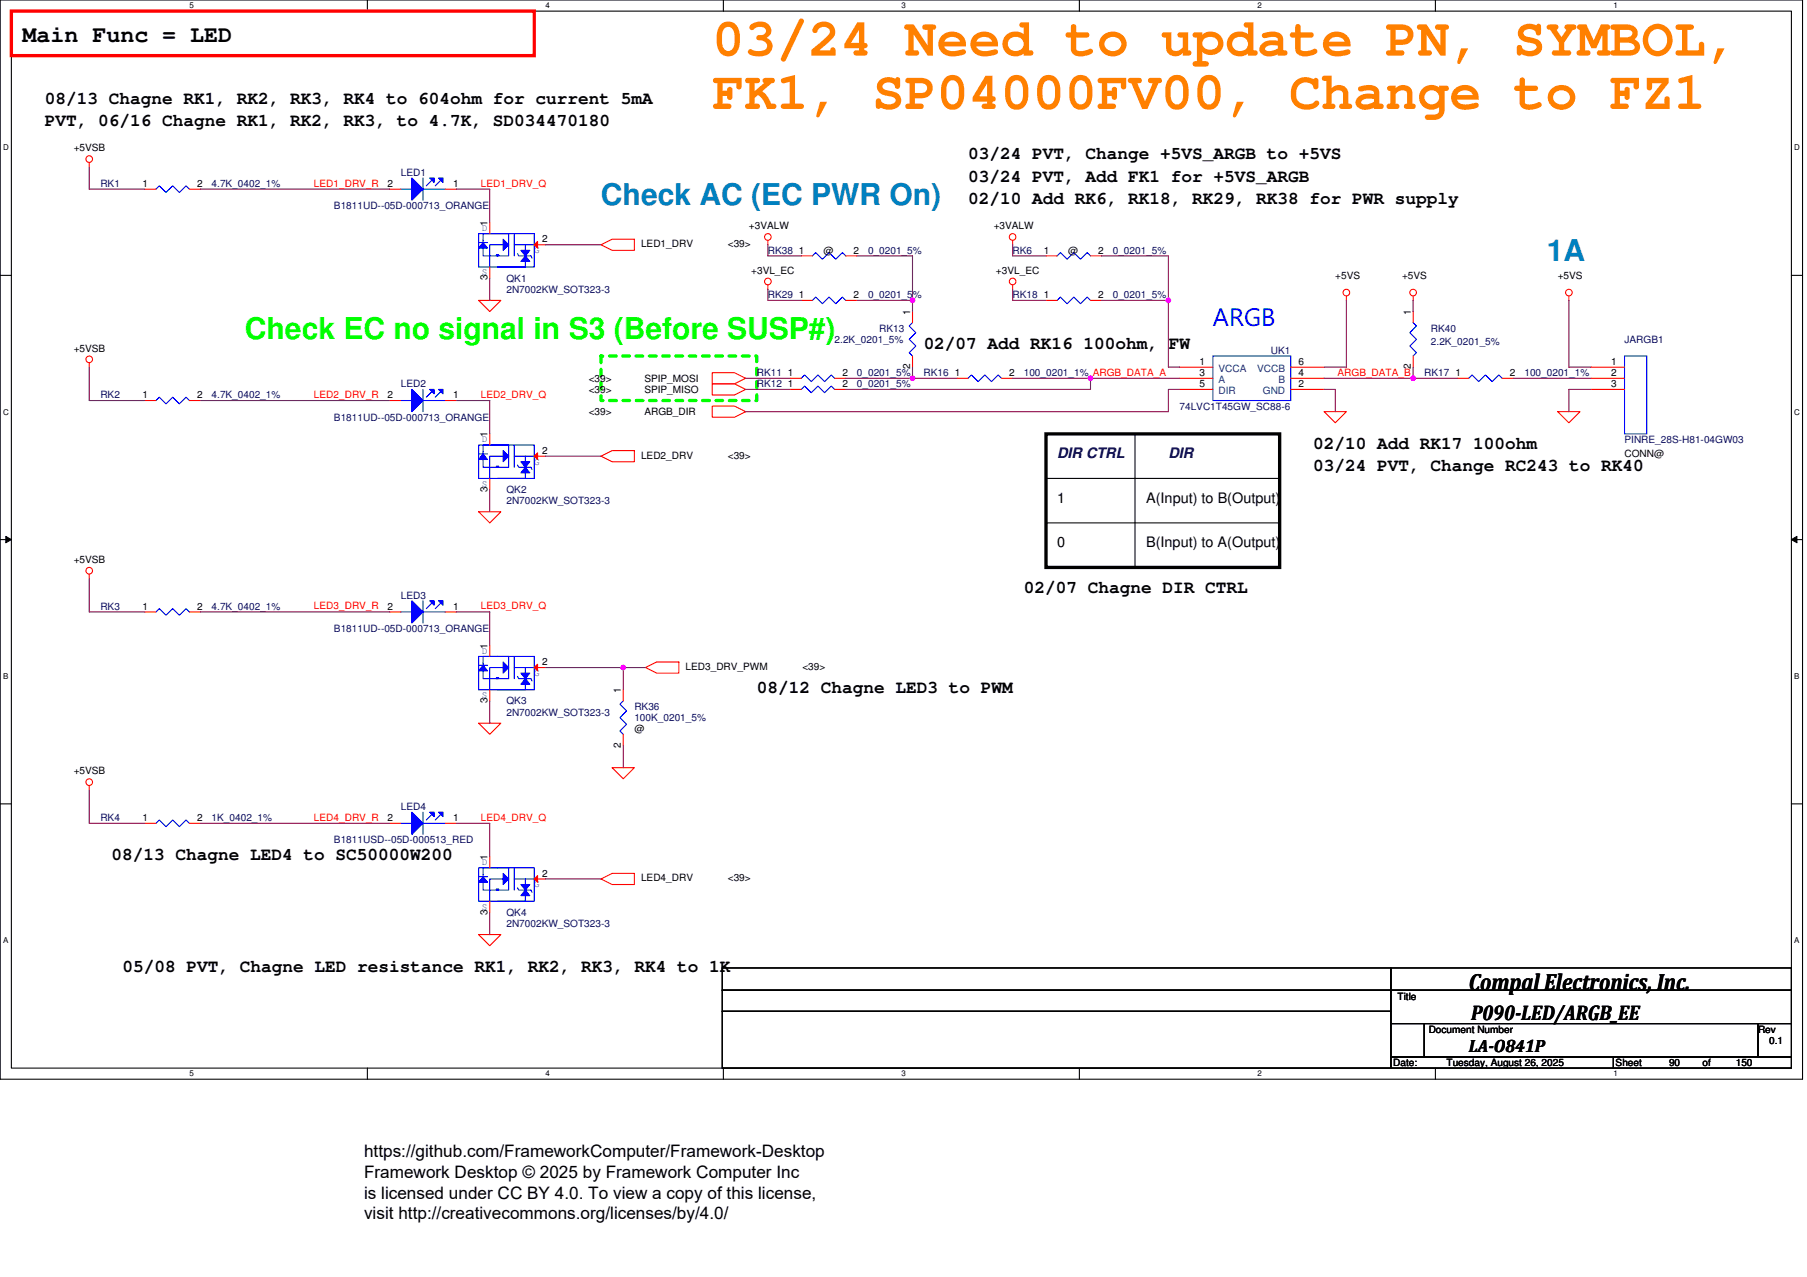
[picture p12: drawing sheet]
<svg xmlns="http://www.w3.org/2000/svg" width="297mm" height="210mm" viewBox="0 0 297 210" stroke-linecap="round" stroke-linejoin="round" font-family="sans-serif">
<path d="M0 0h296.3v177.4h-296.3zM1.9 1.8h292.6v173.8h-292.6z" fill="none" stroke="#000" stroke-width=".18"/>
<g fill="#fff">
<path d="M31.1 .2h.8v1.4h-.8z"/>
<path d="M31.1 175.7h.8v1.5h-.8z"/>
</g>
<path d="M60.4 0v1.8M60.4 175.6v1.8" fill="none" stroke="#000" stroke-width=".18"/>
<g fill="#fff">
<path d="M89.7 .2h.7v1.4h-.7z"/>
<path d="M89.7 175.7h.7v1.5h-.7z"/>
</g>
<path d="M118.9 0v1.8M118.9 175.6v1.8" fill="none" stroke="#000" stroke-width=".18"/>
<g fill="#fff">
<path d="M148.2 .2h.7v1.4h-.7z"/>
<path d="M148.2 175.7h.7v1.5h-.7z"/>
</g>
<path d="M177.4 0v1.8M177.4 175.6v1.8" fill="none" stroke="#000" stroke-width=".18"/>
<g fill="#fff">
<path d="M206.7 .2h.7v1.4h-.7z"/>
<path d="M206.7 175.7h.7v1.5h-.7z"/>
</g>
<path d="M236 0v1.8M236 175.6v1.8" fill="none" stroke="#000" stroke-width=".18"/>
<g fill="#fff">
<path d="M265.2 .2h.8v1.4h-.8z"/>
<path d="M265.2 175.7h.8v1.5h-.8z"/>
<path d="M.5 23.5h.9v1.5h-.9z"/>
<path d="M294.9 23.5h1v1.5h-1z"/>
<path d="M.5 67h.9v1.4h-.9z"/>
<path d="M294.9 67h1v1.4h-1z"/>
</g>
<path d="M0 45.3h1.9M294.5 45.3h1.8" fill="none" stroke="#000" stroke-width=".18"/>
<g fill="#fff">
<path d="M.5 110.4h.9v1.5h-.9z"/>
<path d="M294.9 110.4h.9v1.5h-.9z"/>
</g>
<path d="M0 88.7h1.9M294.5 88.7h1.8" fill="none" stroke="#000" stroke-width=".18"/>
<path d="M1 88.2l.9 .5-.9 .5zM294.5 88.7l.9-.5v1z" fill="#000"/>
<path d="M1 88.2l.9 .5-.9 .5zM294.5 88.7l.9-.5v1z" fill="none" stroke="#000" stroke-width=".16"/>
<g fill="#fff">
<path d="M.5 153.8h.9v1.5h-.9z"/>
<path d="M294.9 153.8h.9v1.5h-.9z"/>
</g>
<g fill="none" stroke="#000" stroke-width=".18">
<path d="M171.9 78.6h38.5M186.6 71.3v22M171.9 86h38.5M0 132.1h1.9M294.5 132.1h1.8M118.7 159.1h109.9v3.7h-109.9zM228.6 159.1h65.9v3.7h-65.9zM118.7 162.8h109.9v3.4h-109.9zM118.7 166.2h109.9v9.4h-109.9zM228.6 162.8h65.9v5.4h-65.9zM228.6 168.2h5.5v5.5h-5.5zM228.6 173.7h36.6v1.9h-36.6z"/>
<path d="M234.1 168.2h54.9v5.5h-54.9zM265.2 173.7h29.3v1.9h-29.3zM289 168.2h5.5v5.5h-5.5z"/>
</g>
<path d="M1.9 1.8h85.9v7.3h-85.9z" fill="none" stroke="#f00" stroke-width=".55"/>
<path d="M171.9 71.3h38.5v22h-38.5z" fill="none" stroke="#000" stroke-width=".55"/>
<path d="M98.8 58.5h25.6v7.3h-25.6z" fill="none" stroke="#0f0" stroke-width=".55" stroke-dasharray="1.1 1.1"/>
<g fill="none" stroke="#f00" stroke-width=".18">
<path d="M14.7 26.7v.7M126.2 39.5v.7M166.5 39.5v.7M14.7 59.6v.8M78.7 49.4h3.6l-1.8 1.8zM98.8 40.2l1.8-.9h3.7v1.8h-3.7zM126.2 46.8v.7M131.7 49.4h1.8M139 49.4h1.9M166.5 46.8v.7M221.3 48.6v.8M232.3 48.6v.8"/>
<path d="M257.9 48.6v.8M98.8 75l1.8-.9h3.7v1.8h-3.7zM117.1 61.3h3.6l1.9 .9-1.9 .9h-3.6zM117.1 63.1h3.6l1.9 .9-1.9 .9h-3.6zM117.1 66.8h3.6l1.9 .9-1.9 .9h-3.6zM217.7 67.7h3.6l-1.8 1.8zM256.1 67.7h3.6l-1.8 1.8zM14.7 94.4v.7M78.7 84.1h3.6l-1.8 1.9zM78.7 118.9h3.6l-1.8 1.8zM106.1 109.7l1.8-.9h3.7v1.8h-3.7zM14.7 129.1v.7"/>
<path d="M100.6 126.2h3.7l-1.8 1.8zM78.7 153.6h3.6l-1.8 1.8zM98.8 144.5l1.8-.9h3.7v1.8h-3.7z"/>
<circle cx="14.7" cy="26.1" r=".55"/>
<circle cx="126.2" cy="39" r=".55"/>
<circle cx="166.5" cy="39" r=".55"/>
<circle cx="14.7" cy="59.1" r=".55"/>
<circle cx="126.2" cy="46.3" r=".55"/>
<circle cx="166.5" cy="46.3" r=".55"/>
<circle cx="221.3" cy="48.1" r=".55"/>
<circle cx="232.3" cy="48.1" r=".55"/>
<circle cx="257.9" cy="48.1" r=".55"/>
<circle cx="14.7" cy="93.8" r=".55"/>
<circle cx="14.7" cy="128.6" r=".55"/>
</g>
<path d="M133.5 49.4l.6-.6 1.1 1.1 1.1-1.1 1.1 1.1 1.1-1.1 .5 .6" fill="none" stroke="#00f" stroke-width=".18"/>
<path d="M82.7 74.1l.9 .9-.9 .9z" fill="#00f"/>
<path d="M82.7 74.1l.9 .9-.9 .9z" fill="none" stroke="#00f" stroke-width=".18"/>
<path d="M79.4 74.6l.7 .9h-1.4z" fill="#00f"/>
<path d="M78.7 74.6h1.4M79.4 75.5v1.3h2.4M79.4 74.6v-1.4h4.2v3.6h-1.8M79.4 74.6l.7 .9h-1.4zM81.8 76.8h-.2v-.2h.4v.2M82.7 75h-2.2v1.8M84.5 73.2v3.6M85.1 76.4l.2 .4h2l.2 .4" fill="none" stroke="#00f" stroke-width=".18"/>
<path d="M86.4 76.8l.7 .9h-1.5z" fill="#00f"/>
<path d="M86.4 76.8l.7 .9h-1.5z" fill="none" stroke="#00f" stroke-width=".18"/>
<path d="M85.6 75.9h1.5l-.7 .9z" fill="#00f"/>
<path d="M78.7 73.2h9.1v5.4h-9.1zM80.5 76.8v1.8M84.5 75h3.3M85.6 75.9h1.5l-.7 .9zM86.4 75v.9M86.4 77.7v.9h-4.6" fill="none" stroke="#00f" stroke-width=".18"/>
<path d="M87.8 75l.6-.6v1.1z" fill="#f00"/>
<path d="M80.5 71.3v1.9M80.5 78.6v1.9M87.8 75l.6-.6v1.1zM87.8 75h1.9M23.8 135.3h1.8M31.1 135.3h1.9" fill="none" stroke="#f00" stroke-width=".18"/>
<path d="M25.6 135.3l.6-.5 1.1 1.1 1.1-1.1 1.1 1.1 1.1-1.1 .5 .5" fill="none" stroke="#00f" stroke-width=".18"/>
<path d="M82.7 108.8l.9 .9-.9 .9z" fill="#00f"/>
<path d="M82.7 108.8l.9 .9-.9 .9z" fill="none" stroke="#00f" stroke-width=".18"/>
<path d="M79.4 109.4l.7 .9h-1.4z" fill="#00f"/>
<path d="M78.7 109.4h1.4M79.4 110.3v1.3h2.4M79.4 109.4v-1.5h4.2v3.7h-1.8M79.4 109.4l.7 .9h-1.4zM81.8 111.6h-.2v-.2h.4v.2M82.7 109.7h-2.2v1.9M84.5 107.9v3.7M85.1 111.2l.2 .4h2l.2 .3" fill="none" stroke="#00f" stroke-width=".18"/>
<path d="M86.4 111.6l.7 .9h-1.5z" fill="#00f"/>
<path d="M86.4 111.6l.7 .9h-1.5z" fill="none" stroke="#00f" stroke-width=".18"/>
<path d="M85.6 110.6h1.5l-.7 1z" fill="#00f"/>
<path d="M78.7 107.9h9.1v5.5h-9.1zM80.5 111.6v1.8M84.5 109.7h3.3M85.6 110.6h1.5l-.7 1zM86.4 109.7v.9M86.4 112.5v.9h-4.6" fill="none" stroke="#00f" stroke-width=".18"/>
<path d="M87.8 109.7l.6-.5v1.1z" fill="#f00"/>
<g fill="none" stroke="#f00" stroke-width=".18">
<path d="M171.9 42.1h1.9M179.3 42.1h1.8M23.8 65.8h1.8M31.1 65.8h1.9M129.9 64h1.8M137.2 64h1.8M239.6 62.2h1.8M246.9 62.2h1.9M261.6 60.4h5.4M261.6 62.2h5.4M261.6 64h5.4M80.5 106.1v1.8"/>
<path d="M80.5 113.4v1.8M87.8 109.7l.6-.5v1.1zM87.8 109.7h1.9"/>
</g>
<path d="M173.8 42.1l.5-.6 1.1 1.1 1.1-1.1 1.1 1.1 1.1-1.1 .6 .6M267 58.5h3.7v12.8h-3.7zM25.6 65.8l.6-.5 1.1 1.1 1.1-1.1 1.1 1.1 1.1-1.1 .5 .5M131.7 64l.6-.5 1.1 1.1 1.1-1.1 1.1 1.1 1.1-1.1 .5 .5M241.4 62.2l.6-.6 1.1 1.1 1.1-1.1 1.1 1.1 1.1-1.1 .5 .6" fill="none" stroke="#00f" stroke-width=".18"/>
<path d="M67.7 29.3l1.8 1.8-1.8 1.8z" fill="#00f"/>
<path d="M67.7 29.3l1.8 1.8-1.8 1.8z" fill="none" stroke="#00f" stroke-width=".18"/>
<path d="M70.6 29.3h.8v.7z" fill="#00f"/>
<path d="M70.6 29.3h.8v.7z" fill="none" stroke="#00f" stroke-width=".18"/>
<path d="M72.1 29.3h.7v.7z" fill="#00f"/>
<path d="M65.9 31.1h1.8M69.5 29.3v3.6M69.5 31.1h3.7M71 29.6l-.9 .9M72.1 29.3h.7v.7zM72.5 29.6l-1 .9" fill="none" stroke="#00f" stroke-width=".18"/>
<path d="M64 31.1h1.9M73.2 31.1h1.8" fill="none" stroke="#f00" stroke-width=".18"/>
<path d="M67.7 64l1.8 1.8-1.8 1.9z" fill="#00f"/>
<path d="M67.7 64l1.8 1.8-1.8 1.9z" fill="none" stroke="#00f" stroke-width=".18"/>
<path d="M70.6 64h.8v.7z" fill="#00f"/>
<path d="M70.6 64h.8v.7z" fill="none" stroke="#00f" stroke-width=".18"/>
<path d="M72.1 64h.7v.7z" fill="#00f"/>
<path d="M232.3 53l.5 .6-1 1.1 1 1.1-1 1.1 1 1.1-.5 .5M65.9 65.8h1.8M69.5 64v3.7M69.5 65.8h3.7M71 64.4l-.9 .9M72.1 64h.7v.7zM72.5 64.4l-1 .9" fill="none" stroke="#00f" stroke-width=".18"/>
<path d="M232.3 51.2v1.8M232.3 58.5v1.9M64 65.8h1.9M73.2 65.8h1.8" fill="none" stroke="#f00" stroke-width=".18"/>
<path d="M67.7 98.8l1.8 1.8-1.8 1.8z" fill="#00f"/>
<path d="M67.7 98.8l1.8 1.8-1.8 1.8z" fill="none" stroke="#00f" stroke-width=".18"/>
<path d="M70.6 98.8h.8v.7z" fill="#00f"/>
<path d="M70.6 98.8h.8v.7z" fill="none" stroke="#00f" stroke-width=".18"/>
<path d="M72.1 98.8h.7v.7z" fill="#00f"/>
<path d="M150 53l-.5 .6 1 1.1-1 1.1 1 1.1-1 1.1 .5 .5M173.8 49.4l.5-.6 1.1 1.1 1.1-1.1 1.1 1.1 1.1-1.1 .6 .6M199.4 58.5h12.8v7.3h-12.8zM69.5 98.8v3.6M71 99.1l-.9 .9M72.1 98.8h.7v.7zM72.5 99.1l-1 .9M25.6 100.6l.6-.6 1.1 1.1 1.1-1.1 1.1 1.1 1.1-1.1 .5 .6M65.9 100.6h1.8M69.5 100.6h3.7M102.5 115.2l-.6 .6 1.1 1.1-1.1 1.1 1.1 1.1-1.1 1.1 .6 .5" fill="none" stroke="#00f" stroke-width=".18"/>
<g fill="none" stroke="#f00" stroke-width=".18">
<path d="M150 51.2v1.8M150 58.5v1.9M171.9 49.4h1.9M179.3 49.4h1.8M193.9 60.4h5.5M193.9 62.2h5.5M193.9 64h5.5M212.2 64h5.5M212.2 62.2h5.5M212.2 60.4h5.5M23.8 100.6h1.8M31.1 100.6h1.9"/>
<path d="M64 100.6h1.9M73.2 100.6h1.8M102.5 113.4v1.8M102.5 120.7v1.8"/>
</g>
<path d="M82.7 143.6l.9 .9-.9 .9z" fill="#00f"/>
<path d="M82.7 143.6l.9 .9-.9 .9z" fill="none" stroke="#00f" stroke-width=".18"/>
<path d="M79.4 144.1l.7 .9h-1.4z" fill="#00f"/>
<path d="M78.7 144.1h1.4M79.4 145v1.3h2.4M79.4 144.1v-1.5h4.2v3.7h-1.8M79.4 144.1l.7 .9h-1.4zM81.8 146.3h-.2v-.2h.4v.2M82.7 144.5h-2.2v1.8M84.5 142.6v3.7M85.1 145.9l.2 .4h2l.2 .4" fill="none" stroke="#00f" stroke-width=".18"/>
<path d="M86.4 146.3l.7 .9h-1.5z" fill="#00f"/>
<path d="M86.4 146.3l.7 .9h-1.5z" fill="none" stroke="#00f" stroke-width=".18"/>
<path d="M85.6 145.4h1.5l-.7 .9z" fill="#00f"/>
<path d="M78.7 142.6h9.1v5.5h-9.1zM80.5 146.3v1.8M84.5 144.5h3.3M85.6 145.4h1.5l-.7 .9zM86.4 144.5v.9M86.4 147.2v.9h-4.6" fill="none" stroke="#00f" stroke-width=".18"/>
<path d="M87.8 144.5l.6-.6v1.1z" fill="#f00"/>
<path d="M23.8 31.1h1.8M31.1 31.1h1.9M131.7 42.1h1.8M139 42.1h1.9M157.3 62.2h1.8M164.6 62.2h1.9M80.5 140.8v1.8M80.5 148.1v1.9M87.8 144.5l.6-.6v1.1zM87.8 144.5h1.9" fill="none" stroke="#f00" stroke-width=".18"/>
<path d="M25.6 31.1l.6-.6 1.1 1.1 1.1-1.1 1.1 1.1 1.1-1.1 .5 .6M133.5 42.1l.6-.6 1.1 1.1 1.1-1.1 1.1 1.1 1.1-1.1 .5 .6M159.1 62.2l.6-.6 1.1 1.1 1.1-1.1 1.1 1.1 1.1-1.1 .5 .6" fill="none" stroke="#00f" stroke-width=".18"/>
<path d="M82.7 39.3l.9 .9-.9 .9z" fill="#00f"/>
<path d="M82.7 39.3l.9 .9-.9 .9z" fill="none" stroke="#00f" stroke-width=".18"/>
<path d="M79.4 39.9l.7 .9h-1.4z" fill="#00f"/>
<path d="M78.7 39.9h1.4M79.4 39.9v-1.5h4.2v3.7h-1.8M79.4 39.9l.7 .9h-1.4zM84.5 38.4v3.7M79.4 40.8v1.3h2.4M81.8 42.1h-.2v-.2h.4v.2M82.7 40.2h-2.2v1.9M85.1 41.7l.2 .4h2l.2 .3" fill="none" stroke="#00f" stroke-width=".18"/>
<path d="M86.4 42.1l.7 .9h-1.5z" fill="#00f"/>
<path d="M86.4 42.1l.7 .9h-1.5z" fill="none" stroke="#00f" stroke-width=".18"/>
<path d="M85.6 41.1h1.5l-.7 1z" fill="#00f"/>
<path d="M78.7 38.4h9.1v5.5h-9.1zM80.5 42.1v1.8M84.5 40.2h3.3M85.6 41.1h1.5l-.7 1zM86.4 40.2v.9M86.4 43v.9h-4.6" fill="none" stroke="#00f" stroke-width=".18"/>
<path d="M87.8 40.2l.6-.5v1.1z" fill="#f00"/>
<path d="M80.5 36.6v1.8M80.5 43.9v1.8M87.8 40.2l.6-.5v1.1zM87.8 40.2h1.9M129.9 62.2h1.8M137.2 62.2h1.8" fill="none" stroke="#f00" stroke-width=".18"/>
<path d="M131.7 62.2l.6-.6 1.1 1.1 1.1-1.1 1.1 1.1 1.1-1.1 .5 .6" fill="none" stroke="#00f" stroke-width=".18"/>
<path d="M67.7 133.5l1.8 1.8-1.8 1.9z" fill="#00f"/>
<path d="M67.7 133.5l1.8 1.8-1.8 1.9z" fill="none" stroke="#00f" stroke-width=".18"/>
<path d="M70.6 133.5h.8v.7z" fill="#00f"/>
<path d="M70.6 133.5h.8v.7z" fill="none" stroke="#00f" stroke-width=".18"/>
<path d="M72.1 133.5h.7v.7z" fill="#00f"/>
<path d="M65.9 135.3h1.8M69.5 133.5v3.7M69.5 135.3h3.7M71 133.9l-.9 .9M72.1 133.5h.7v.7zM72.5 133.9l-1 .9" fill="none" stroke="#00f" stroke-width=".18"/>
<path d="M64 135.3h1.9M73.2 135.3h1.8" fill="none" stroke="#f00" stroke-width=".18"/>
<g fill="none" stroke="#800040" stroke-width=".18">
<path d="M14.7 31.1h9.1M33 31.1h31M75 31.1h5.5v5.5M80.5 45.7v3.7M89.7 40.2h9.1M221.3 49.4v11h-3.6M14.7 60.4v5.4h9.1M33 65.8h31M75 65.8h5.5v5.5M89.7 75h9.1M122.6 62.2h7.3M122.6 64h7.3"/>
<path d="M139 62.2h11M192.1 60.4h1.8M14.7 95.1v5.5h9.1M80.5 80.5v3.6M33 100.6h31M75 100.6h5.5v5.5M80.5 115.2v3.7M89.7 109.7h12.8M14.7 129.8v5.5h9.1M33 135.3h31M75 135.3h5.5v5.5M80.5 150v3.6"/>
<path d="M89.7 144.5h9.1"/>
</g>
<circle cx="150" cy="62.2" r=".37" fill="#f0f"/>
<circle cx="150" cy="62.2" r=".37" fill="none" stroke="#f0f" stroke-width=".18"/>
<path d="M217.7 64h1.8M217.7 62.2h14.6" fill="none" stroke="#800040" stroke-width=".18"/>
<circle cx="232.3" cy="62.2" r=".37" fill="#f0f"/>
<circle cx="232.3" cy="62.2" r=".37" fill="none" stroke="#f0f" stroke-width=".18"/>
<path d="M14.7 27.4v3.7M150 42.1v7.3M232.3 49.4v1.8M257.9 49.4v11h3.7M122.6 67.7h69.5M150 60.4v1.8h7.3M219.5 64v3.7M232.3 60.4v1.8h7.3M261.6 64h-3.7v3.7M102.5 109.7v3.7" fill="none" stroke="#800040" stroke-width=".18"/>
<circle cx="102.4" cy="109.7" r=".37" fill="#f0f"/>
<circle cx="102.4" cy="109.7" r=".37" fill="none" stroke="#f0f" stroke-width=".18"/>
<path d="M166.5 62.2h12.8M179.3 62.2v1.8h-40.3M179.3 62.2h14.6M193.9 64h-1.8v3.7M102.5 109.7h3.6M102.5 122.5v3.7" fill="none" stroke="#800040" stroke-width=".18"/>
<circle cx="179.3" cy="62.2" r=".37" fill="#f0f"/>
<circle cx="179.3" cy="62.2" r=".37" fill="none" stroke="#f0f" stroke-width=".18"/>
<path d="M166.5 47.5v1.9h5.4M166.5 40.2v1.9h5.4M181.1 49.4h11M181.1 42.1h11v7.3M192.1 49.4v11M248.8 62.2h12.8" fill="none" stroke="#800040" stroke-width=".18"/>
<circle cx="192.1" cy="49.4" r=".37" fill="#f0f"/>
<circle cx="192.1" cy="49.4" r=".37" fill="none" stroke="#f0f" stroke-width=".18"/>
<path d="M126.2 40.2v1.9h5.5M126.2 47.5v1.9h5.5M140.9 42.1h9.1M140.9 49.4h9.1" fill="none" stroke="#800040" stroke-width=".18"/>
<circle cx="150" cy="49.4" r=".37" fill="#f0f"/>
<circle cx="150" cy="49.4" r=".37" fill="none" stroke="#f0f" stroke-width=".18"/>
<path d="M150 49.4v1.8" fill="none" stroke="#800040" stroke-width=".18"/>
<circle cx="150" cy="62.2" r=".37" fill="#f0f"/>
<circle cx="150" cy="62.2" r=".37" fill="none" stroke="#f0f" stroke-width=".18"/>
<circle cx="232.3" cy="62.2" r=".37" fill="#f0f"/>
<circle cx="232.3" cy="62.2" r=".37" fill="none" stroke="#f0f" stroke-width=".18"/>
<circle cx="102.4" cy="109.7" r=".37" fill="#f0f"/>
<circle cx="102.4" cy="109.7" r=".37" fill="none" stroke="#f0f" stroke-width=".18"/>
<circle cx="179.3" cy="62.2" r=".37" fill="#f0f"/>
<circle cx="179.3" cy="62.2" r=".37" fill="none" stroke="#f0f" stroke-width=".18"/>
<circle cx="192.1" cy="49.4" r=".37" fill="#f0f"/>
<circle cx="192.1" cy="49.4" r=".37" fill="none" stroke="#f0f" stroke-width=".18"/>
<circle cx="150" cy="49.4" r=".37" fill="#f0f"/>
<circle cx="150" cy="49.4" r=".37" fill="none" stroke="#f0f" stroke-width=".18"/>
<g font-size="8.8" fill="#ff8000">
<text x="117.1" y="9.1">03/24 Need to update PN, SYMBOL,</text>
<text x="117.1" y="17.9">FK1, SP04000FV00, Change to FZ1</text>
</g>
<g font-size="4.9" fill="#0080c0">
<text x="98.8" y="33.7">Check AC (EC PWR On)</text>
<text x="254.3" y="42.9">1A</text>
</g>
<text font-size="4.9" fill="#0f0" x="40.3" y="55.7">Check EC no signal in S3 (Before SUSP#)</text>
<g font-size="3.8">
<text x="3.7" y="6.9">Main Func = LED</text>
<text x="241.4" y="162.8">Compal Electronics, Inc.</text>
</g>
<text font-size="3.8" fill="#00f" x="199.4" y="53.5">ARGB</text>
<text font-size="3.5" x="241.8" y="167.7">P090-LED/ARGB_EE</text>
<g font-size="2.9">
<text x="7.3" y="17.1">08/13 Chagne RK1, RK2, RK3, RK4 to 604ohm for current 5mA</text>
<text x="7.3" y="20.7">PVT, 06/16 Chagne RK1, RK2, RK3, to 4.7K, SD034470180</text>
<text x="159.1" y="29.9">03/24 PVT, Add FK1 for +5VS_ARGB</text>
<text x="159.1" y="26.2">03/24 PVT, Change +5VS_ARGB to +5VS</text>
<text x="159.1" y="33.5">02/10 Add RK6, RK18, RK29, RK38 for PWR supply</text>
<text x="151.8" y="57.3">02/07 Add RK16 100ohm, FW</text>
<text x="215.8" y="73.8">02/10 Add RK17 100ohm</text>
<text x="215.8" y="77.4">03/24 PVT, Change RC243 to RK40</text>
<text x="168.3" y="97.5">02/07 Chagne DIR CTRL</text>
<text x="124.4" y="114">08/12 Chagne LED3 to PWM</text>
<text x="18.3" y="141.4">08/13 Chagne LED4 to SC50000W200</text>
<text x="20.1" y="159.7">05/08 PVT, Chagne LED resistance RK1, RK2, RK3, RK4 to 1K</text>
<text x="241.4" y="172.9">LA-O841P</text>
</g>
<g font-size="2.8">
<text x="59.8" y="190.2">https://github.com/FrameworkComputer/Framework-Desktop</text>
<text x="59.8" y="193.6">Framework Desktop © 2025 by Framework Computer Inc</text>
<text x="59.8" y="197">is licensed under CC BY 4.0. To view a copy of this license,</text>
<text x="59.8" y="200.4">visit http://creativecommons.org/licenses/by/4.0/</text>
</g>
<g font-size="2.4" fill="#000040">
<text x="173.8" y="75.3">DIR CTRL</text>
<text x="192.1" y="75.3">DIR</text>
</g>
<g font-size="2.4">
<text x="173.8" y="82.6">1</text>
<text x="188.4" y="82.6">A(Input) to B(Output)</text>
<text x="173.8" y="89.9">0</text>
<text x="188.4" y="89.9">B(Input) to A(Output)</text>
</g>
<g font-size="1.6">
<text x="12.1" y="24.9">+5VSB</text>
<text x="23.4" y="30.7">1</text>
<text x="32.4" y="30.7">2</text>
<text x="63.7" y="30.7">2</text>
<text x="74.5" y="30.7">1</text>
<text x="80.1" y="37.1" transform="rotate(-90 80.1 37.1)">1</text>
<text x="89.1" y="39.9">2</text>
<text x="105.4" y="40.6">LED1_DRV</text>
<text x="119.6" y="40.6">&lt;39&gt;</text>
<text x="123.1" y="37.7">+3VALW</text>
<text x="131.3" y="41.7">1</text>
<text x="135.4" y="41.7">@</text>
<text x="140.3" y="41.7">2</text>
<text x="163.3" y="37.7">+3VALW</text>
<text x="171.6" y="41.7">1</text>
<text x="175.6" y="41.7">@</text>
<text x="180.5" y="41.7">2</text>
<text x="80.1" y="46.1" transform="rotate(-90 80.1 46.1)">3</text>
<text x="123.5" y="45">+3VL_EC</text>
<text x="163.7" y="45">+3VL_EC</text>
<text x="219.5" y="45.9">+5VS</text>
<text x="230.5" y="45.9">+5VS</text>
<text x="256.1" y="45.9">+5VS</text>
<text x="131.3" y="49">1</text>
<text x="140.3" y="49">2</text>
<text x="149.6" y="51.8" transform="rotate(-90 149.6 51.8)">1</text>
<text x="171.6" y="49">1</text>
<text x="180.5" y="49">2</text>
<text x="231.9" y="51.8" transform="rotate(-90 231.9 51.8)">1</text>
<text x="12.1" y="57.8">+5VSB</text>
<text x="197.2" y="60">1</text>
<text x="213.5" y="60">6</text>
<text x="264.8" y="60">1</text>
<text x="23.4" y="65.5">1</text>
<text x="32.4" y="65.5">2</text>
<text x="63.7" y="65.5">2</text>
<text x="74.5" y="65.5">1</text>
<text x="96.8" y="62.8">&lt;39&gt;</text>
<text x="96.8" y="64.6">&lt;39&gt;</text>
<text x="105.9" y="62.8">SPIP_MOSI</text>
<text x="105.9" y="64.6">SPIP_MISO</text>
<text x="129.5" y="63.6">1</text>
<text x="129.5" y="61.8">1</text>
<text x="138.5" y="63.6">2</text>
<text x="138.5" y="61.8">2</text>
<text x="149.6" y="60.7" transform="rotate(-90 149.6 60.7)">2</text>
<text x="156.9" y="61.8">1</text>
<text x="165.9" y="61.8">2</text>
<text x="197.2" y="61.8">3</text>
<text x="197.2" y="63.6">5</text>
<text x="213.5" y="63.6">2</text>
<text x="213.5" y="61.8">4</text>
<text x="231.9" y="60.7" transform="rotate(-90 231.9 60.7)">2</text>
<text x="239.2" y="61.8">1</text>
<text x="248.2" y="61.8">2</text>
<text x="264.8" y="61.8">2</text>
<text x="264.8" y="63.6">3</text>
<text x="80.1" y="71.9" transform="rotate(-90 80.1 71.9)">1</text>
<text x="96.8" y="68.2">&lt;39&gt;</text>
<text x="105.9" y="68.2">ARGB_DIR</text>
<text x="89.1" y="74.6">2</text>
<text x="105.4" y="75.4">LED2_DRV</text>
<text x="119.6" y="75.4">&lt;39&gt;</text>
<text x="267" y="75.2">CONN@</text>
<text x="80.1" y="80.8" transform="rotate(-90 80.1 80.8)">3</text>
<text x="12.1" y="92.6">+5VSB</text>
<text x="23.4" y="100.2">1</text>
<text x="32.4" y="100.2">2</text>
<text x="63.7" y="100.2">2</text>
<text x="74.5" y="100.2">1</text>
<text x="80.1" y="106.6" transform="rotate(-90 80.1 106.6)">1</text>
<text x="89.1" y="109.4">2</text>
<text x="102.1" y="113.9" transform="rotate(-90 102.1 113.9)">1</text>
<text x="112.7" y="110.1">LED3_DRV_PWM</text>
<text x="131.9" y="110.1">&lt;39&gt;</text>
<text x="80.1" y="115.6" transform="rotate(-90 80.1 115.6)">3</text>
<text x="102.1" y="122.9" transform="rotate(-90 102.1 122.9)">2</text>
<text x="104.3" y="120.4">@</text>
<text x="12.1" y="127.3">+5VSB</text>
<text x="23.4" y="135">1</text>
<text x="32.4" y="135">2</text>
<text x="63.7" y="135">2</text>
<text x="74.5" y="135">1</text>
<text x="80.1" y="141.4" transform="rotate(-90 80.1 141.4)">1</text>
<text x="89.1" y="144.1">2</text>
<text x="105.4" y="144.9">LED4_DRV</text>
<text x="119.6" y="144.9">&lt;39&gt;</text>
<text x="80.1" y="150.3" transform="rotate(-90 80.1 150.3)">3</text>
<text x="229.7" y="164.4">Title</text>
<text x="234.9" y="169.7">Document Number</text>
<text x="289" y="169.7">Rev</text>
<text x="290.8" y="171.6">0.1</text>
<text x="229" y="175.2">Date:</text>
<text x="237.8" y="175.2">Tuesday, August 26, 2025</text>
<text x="265.6" y="175.2">Sheet</text>
<text x="274.4" y="175.2">90</text>
<text x="279.8" y="175.2">of</text>
<text x="285.3" y="175.2">150</text>
</g>
<g font-size="1.6" fill="#000080">
<text x="65.9" y="28.9">LED1</text>
<text x="16.5" y="30.7">RK1</text>
<text x="34.8" y="30.7">4.7K_0402_1%</text>
<text x="54.9" y="34.4">B1811UD--05D-000713_ORANGE</text>
<text x="126.2" y="41.7">RK38</text>
<text x="142.7" y="41.7">0_0201_5%</text>
<text x="166.5" y="41.7">RK6</text>
<text x="182.9" y="41.7">0_0201_5%</text>
<text x="83.2" y="46.3">QK1</text>
<text x="83.2" y="48.1">2N7002KW_SOT323-3</text>
<text x="126.2" y="49">RK29</text>
<text x="142.7" y="49">0_0201_5%</text>
<text x="166.5" y="49">RK18</text>
<text x="182.9" y="49">0_0201_5%</text>
<text x="137.2" y="56.4">2.2K_0201_5%</text>
<text x="144.5" y="54.5">RK13</text>
<text x="208.9" y="58.2">UK1</text>
<text x="235.2" y="54.5">RK40</text>
<text x="235.2" y="56.7">2.2K_0201_5%</text>
<text x="267" y="56.4">JARGB1</text>
<text x="16.5" y="65.5">RK2</text>
<text x="34.8" y="65.5">4.7K_0402_1%</text>
<text x="65.9" y="63.7">LED2</text>
<text x="124.4" y="63.7">RK12</text>
<text x="124.4" y="61.8">RK11</text>
<text x="140.9" y="63.7">0_0201_5%</text>
<text x="140.9" y="61.8">0_0201_5%</text>
<text x="151.8" y="61.8">RK16</text>
<text x="168.3" y="61.8">100_0201_1% ARGB_DATA_A</text>
<text x="234.1" y="61.8">RK17</text>
<text x="250.6" y="61.8">100_0201_1%</text>
<text x="54.9" y="69.2">B1811UD--05D-000713_ORANGE</text>
<text x="193.9" y="67.3">74LVC1T45GW_SC88-6</text>
<text x="267" y="72.8">PINRE_28S-H81-04GW03</text>
<text x="83.2" y="81">QK2</text>
<text x="83.2" y="82.9">2N7002KW_SOT323-3</text>
<text x="16.5" y="100.2">RK3</text>
<text x="34.8" y="100.2">4.7K_0402_1%</text>
<text x="65.9" y="98.4">LED3</text>
<text x="54.9" y="103.9">B1811UD--05D-000713_ORANGE</text>
<text x="83.2" y="115.8">QK3</text>
<text x="83.2" y="117.6">2N7002KW_SOT323-3</text>
<text x="104.3" y="116.7">RK36</text>
<text x="104.3" y="118.5">100K_0201_5%</text>
<text x="16.5" y="135">RK4</text>
<text x="34.8" y="135">1K_0402_1%</text>
<text x="65.9" y="133.2">LED4</text>
<text x="54.9" y="138.6">B1811USD--05D-000513_RED</text>
<text x="83.2" y="150.5">QK4</text>
<text x="83.2" y="152.4">2N7002KW_SOT323-3</text>
</g>
<g font-size="1.6" fill="#f00">
<text x="51.6" y="30.7">LED1_DRV_R</text>
<text x="79" y="30.7">LED1_DRV_Q</text>
<text x="51.6" y="65.4">LED2_DRV_R</text>
<text x="79" y="65.4">LED2_DRV_Q</text>
<text x="219.9" y="61.8">ARGB_DATA_B</text>
<text x="51.6" y="100.2">LED3_DRV_R</text>
<text x="79" y="100.2">LED3_DRV_Q</text>
<text x="51.6" y="134.9">LED4_DRV_R</text>
<text x="79" y="134.9">LED4_DRV_Q</text>
</g>
<g font-size="1.6" fill="#00f">
<text x="79.2" y="37.9">D</text>
<text x="87.8" y="41.6">G</text>
<text x="79.2" y="45.3">S</text>
<text x="79.2" y="72.7">D</text>
<text x="87.8" y="76.4">G</text>
<text x="79.2" y="80">S</text>
<text x="79.2" y="107.4">D</text>
<text x="87.8" y="111.1">G</text>
<text x="79.2" y="114.8">S</text>
<text x="79.2" y="142.2">D</text>
<text x="79.2" y="149.5">S</text>
<text x="87.8" y="145.8">G</text>
</g>
<g font-size="1.6" fill="#004080">
<text x="200.3" y="61.1">VCCA</text>
<text x="200.3" y="62.9">A</text>
<text x="200.3" y="64.8">DIR</text>
<text x="206.7" y="61.1">VCCB</text>
<text x="207.6" y="64.8">GND</text>
<text x="210.2" y="62.9">B</text>
</g>
<g font-size="1.3">
<text x="31.1" y="1.4">5</text>
<text x="89.7" y="1.4">4</text>
<text x="148.2" y="1.4">3</text>
<text x="206.7" y="1.4">2</text>
<text x="265.2" y="1.4">1</text>
<text x=".5" y="24.7">D</text>
<text x="294.9" y="24.7">D</text>
<text x=".5" y="68.2">C</text>
<text x="294.9" y="68.2">C</text>
<text x=".5" y="111.6">B</text>
<text x="294.9" y="111.6">B</text>
<text x=".5" y="155">A</text>
<text x="294.9" y="155">A</text>
<text x="31.1" y="176.9">5</text>
<text x="89.7" y="176.9">4</text>
<text x="148.2" y="176.9">3</text>
<text x="206.7" y="176.9">2</text>
<text x="265.2" y="176.9">1</text>
</g>
</svg>
